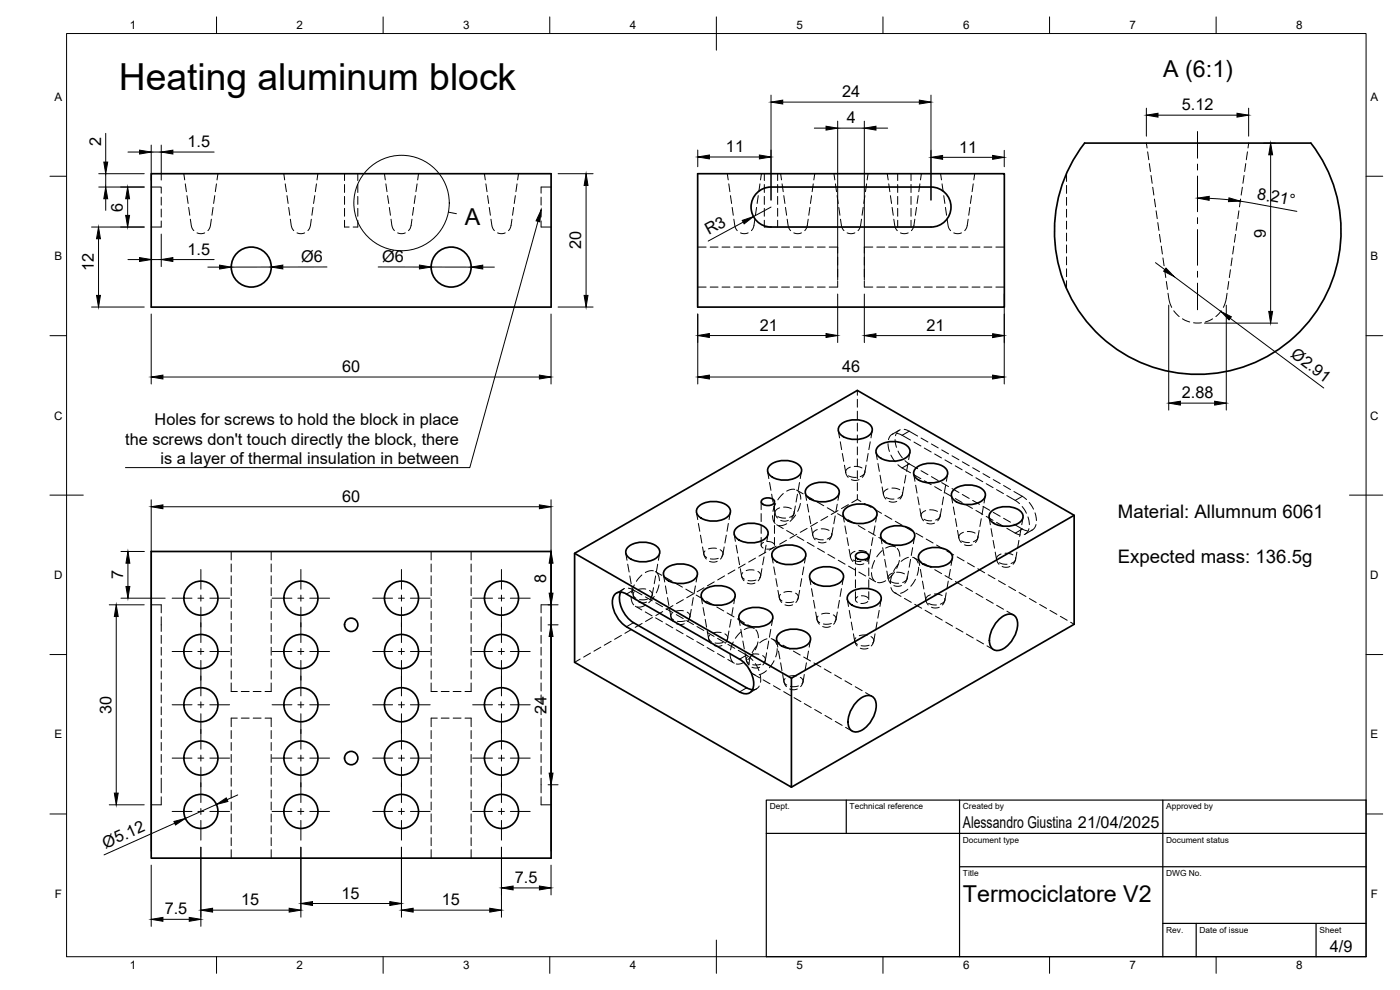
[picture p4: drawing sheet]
<svg xmlns="http://www.w3.org/2000/svg" width="420mm" height="297mm" viewBox="0 0 420 297" stroke-linecap="round" stroke-linejoin="round" font-family="sans-serif">
<!-- layer: Hidden -->
<g fill="none" stroke="#000" stroke-width=".3">
<path d="M45.4 56.1h3v1.9M48.4 59.1v2.4M55.2 52.1l.2 1.9M55.6 55.2l.3 2.3M56.1 58.7l.4 2.4M64.5 58.7l-.4 2.4M65 55.2l-.4 2.3M65.4 52.1l-.3 1.9M85.2 52.1l.2 1.9M85.6 55.2l.4 2.3M86.1 58.7l.4 2.4M94.5 58.7l-.4 2.4"/>
<path d="M95 55.2l-.4 2.3M95.4 52.1l-.3 1.9M103.4 52.1v2.1M103.4 55.4v2.3M103.4 58.9v2.4M107.4 52.1v2.1M107.4 55.4v2.3M107.4 58.9v2.4M115.4 52.1l.2 1.9M115.8 55.2l.3 2.3M116.3 58.7l.4 2.4M124.7 58.7l-.4 2.4"/>
<path d="M125.2 55.2l-.4 2.3M125.6 52.1l-.3 1.9M145.4 52.1l.2 1.9M145.8 55.2l.4 2.3M146.3 58.7l.4 2.4M154.7 58.7l-.4 2.4M155.2 55.2l-.4 2.3M155.6 52.1l-.3 1.9M162.4 59.1v2.4M165.4 56.1h-3v1.9M218.3 52.1l.2 1.9M218.7 55.2l.4 2.3"/>
<path d="M219.2 58.7l.4 2.4M227.6 58.7l-.4 2.4M228.1 55.2l-.4 2.3M228.5 52.1l-.3 1.9M229.4 52.1v2.1M229.4 55.4v2.3M229.4 58.9v2.4M233.4 52.1v2.1M233.4 55.4v2.3M233.4 58.9v2.4M234.3 52.1l.2 1.9M234.7 55.2l.4 2.3"/>
<path d="M235.2 58.7l.4 2.4M243.6 58.7l-.4 2.4M244.1 55.2l-.4 2.3M244.5 52.1l-.3 1.9M250.3 52.1l.2 1.9M250.7 55.2l.4 2.3M251.2 58.7l.4 2.4M259.6 58.7l-.4 2.4M260.1 55.2l-.4 2.3M260.5 52.1l-.3 1.9M266.3 52.1l.3 1.9M266.7 55.2l.4 2.3"/>
<path d="M267.2 58.7l.4 2.4M269.4 52.1v2.1M269.4 55.4v2.3M269.4 58.9v2.4M273.4 52.1v2.1M273.4 55.4v2.3M273.4 58.9v2.4M275.6 58.7l-.4 2.4M276.1 55.2l-.4 2.3M276.5 52.1l-.3 1.9M282.3 52.1l.3 1.9M282.7 55.2l.4 2.3"/>
<path d="M283.2 58.7l.4 2.4M291.6 58.7l-.4 2.4M292.1 55.2l-.4 2.3M292.5 52.1l-.3 1.9M320.1 52v2.4M320.1 55.6v2.4M320.1 59.2v2.4M344 42.9l.3 1.5M344.4 45.6l.4 2.3M344.9 49.1l.4 2.4M345.4 52.6l.4 2.4M345.9 56.2l.4 2.3"/>
<path d="M346.5 59.7l.3 2.4M372.3 59.7l-.3 2.4M372.9 56.2l-.4 2.3M373.4 52.6l-.4 2.4M373.9 49.1l-.4 2.4M374.4 45.6l-.4 2.3M374.8 42.9l-.3 1.5M48.4 62.7v2.4M48.4 66.3v1.8h-3M56.6 62.2l.4 2.4M57.1 65.8a5.4 5.4 0 0 0 .9 3.2l.2 .2M59.1 69.9l.9 .2 1.4-.2"/>
<path d="M63.4 65.8a5.4 5.4 0 0 1-.8 3.2l-.2 .2M63.9 62.2l-.3 2.4M86.6 62.2l.4 2.4M87.1 65.8a5.4 5.4 0 0 0 .9 3.2l.2 .2M89.1 69.9l.9 .2 1.4-.2M93.4 65.8a5.4 5.4 0 0 1-.8 3.2l-.2 .2M93.9 62.2l-.3 2.4M103.4 66.1v2h1.4M103.4 62.5v2.4M107.4 66.1v2h-1.4M107.4 62.5v2.4M116.8 62.2l.4 2.4"/>
<path d="M117.3 65.8a5.4 5.4 0 0 0 .9 3.2l.2 .2M119.3 69.9l.9 .2 1.4-.2M123.6 65.8a5.4 5.4 0 0 1-.8 3.2l-.2 .2M124.1 62.2l-.3 2.4M146.8 62.2l.4 2.4M147.3 65.8a5.4 5.4 0 0 0 .9 3.2l.2 .2M149.3 69.9l.9 .2 1.4-.2M153.6 65.8a5.4 5.4 0 0 1-.8 3.2l-.2 .2M154.2 62.2l-.4 2.4M162.4 66.3v1.8h3M162.4 62.7v2.4M209.4 74.1h2.5"/>
<path d="M213.1 74.1h2.4M216.7 74.1h2.4M219.7 62.2l.4 2.4M220.2 65.8a5.4 5.4 0 0 0 .9 3.2l.2 .2M220.3 74.1h2.4M222.2 69.9l.9 .2 1.4-.2M223.8 74.1h2.4M226.5 65.8a5.1 5.1 0 0 1-.8 3.2l-.2 .2M227.1 62.2l-.4 2.4M227.4 74.1h2.4M229.4 66.1v2h2M229.4 62.5v2.4"/>
<path d="M231 74.1h2.4M233.4 62.5v2.4M233.4 66.1v2M234.5 74.1h2.4M235.7 62.2l.4 2.4M236.2 65.8a5.4 5.4 0 0 0 .9 3.2l.2 .2M238.1 74.1h2.4M238.2 69.9l.9 .2 1.4-.2M241.7 74.1h2.4M242.5 65.8a5.4 5.4 0 0 1-.8 3.2l-.2 .2M243.1 62.2l-.4 2.4M245.3 74.1h2.3"/>
<path d="M248.9 74.1h2.5v1.9M251.4 77.2v2.4M251.7 62.2l.4 2.4M252.2 65.8a5.4 5.4 0 0 0 .9 3.2l.2 .2M254.2 69.9l.9 .2 1.5-.2M258.6 65.8a5.4 5.4 0 0 1-.9 3.2l-.2 .2M259.1 62.2l-.4 2.4M259.4 77.2v2.4M261.9 74.1h-2.5v1.9M263.1 74.1h2.4M266.7 74.1h2.4M267.7 62.2l.4 2.4"/>
<path d="M268.2 65.8a5.4 5.4 0 0 0 .9 3.2l.2 .2M269.4 62.5v2.4M269.4 66.1v2M270.2 69.9l1 .2 1.4-.2M270.3 74.1h2.4M273.4 62.5v2.4M273.4 66.1v2M273.9 74.1h2.3M274.6 65.8a5.4 5.4 0 0 1-.9 3.2l-.2 .2M275.1 62.2l-.4 2.4M277.4 74.1h2.4M281 74.1h2.4"/>
<path d="M283.7 62.2l.4 2.4M284.2 65.8a5.1 5.1 0 0 0 .9 3.2l.2 .2M284.6 74.1h2.4M286.2 69.9l1 .2 1.4-.2M288.1 74.1h2.4M290.6 65.8a5.4 5.4 0 0 1-.9 3.2l-.2 .2M291.1 62.2l-.4 2.4M291.7 74.1h2.4M295.3 74.1h2.4M298.9 74.1h2.5M320.1 62.8v2.4M320.1 66.4v2.3"/>
<path d="M320.1 69.9v2.4M320.1 73.5v2.4M320.1 77.1v2.4M347 63.3l.3 2.3M347.5 66.8l.3 2.3M348 70.3l.3 2.4M348.5 73.9l.3 2.3M349 77.4l.4 2.3M369.8 77.4l-.4 2.3M370.3 73.9l-.3 2.3M370.8 70.3l-.3 2.4M371.3 66.8l-.3 2.3"/>
<path d="M371.8 63.3l-.3 2.3M209.4 86.1h2.5M213.1 86.1h2.4M216.7 86.1h2.4M220.3 86.1h2.4M223.8 86.1h2.4M227.4 86.1h2.4M231 86.1h2.4M234.5 86.1h2.4M238.1 86.1h2.4M241.7 86.1h2.4M245.3 86.1h2.3"/>
<path d="M251.4 80.7v2.4M251.4 84.3v1.8h-2.5M259.4 84.3v1.8h2.5M259.4 80.7v2.4M263.1 86.1h2.4M266.7 86.1h2.4M270.3 86.1h2.4M273.9 86.1h2.3M277.4 86.1h2.4M281 86.1h2.4M284.6 86.1h2.4M288.1 86.1h2.4"/>
<path d="M291.7 86.1h2.4M295.3 86.1h2.4M298.9 86.1h2.5M320.1 80.7v2.3M320.1 84.2v2.5M349.5 80.9l.4 2.4M350 84.5l.4 2.3M350.5 88l.4 2.3 .7 1.9M352.3 93.2l1.6 1.8M354.9 95.7l2.1 .9M358.2 96.8h2.4M363.9 95.7l-2.2 .9"/>
<path d="M366.5 93.2l-1.6 1.8M368.3 88l-.4 2.3-.8 1.9M368.8 84.5l-.4 2.3M369.3 80.9l-.4 2.4M257.3 117.1v1.5M257.3 119.8v2.4M251.6 129.2l.4 2.2M252.2 132.6l.4 2.3M252.8 136.1l.4 2.3M253.4 139.6a5.5 5.5 0 0 0 1 3.5l.2 .1M257.3 123.4v2.4M257.3 126.9v2.4"/>
<path d="M257.3 130.5v2.4M257.3 134.1v2.4M257.3 137.7v2.3M259.9 139.6a5.7 5.7 0 0 1-.9 3.5l-.2 .1M260.5 136.1l-.4 2.3M261.2 132.6l-.4 2.3M261.8 129.2l-.4 2.2M262.9 135.7l.4 2.2M263.5 139.1l.4 2.3M266.5 133.1l.4 2.4M267.4 136.6l1.2 2M268.1 130.2l-1 .7-.5 1"/>
<path d="M268.6 131.9l.4 2.3M269.2 130.1l1.1 .3 3 1.6M269.5 139.4l3.8 2.5M269.5 135.3l1.3 2M269.9 129.1l-2.1 1.2M270.2 128.9l-1 .8-.4 1M271.4 128.8l1 .3 3 1.7M271.6 138.2l3.8 2.4M272.5 139.1l-.4 2.3M273.1 135.7l-.4 2.2M274.3 132.6l2.1 1.2M276.4 131.4l2.1 1.2"/>
<path d="M277.4 134.4l2.1 1.2M279.5 133.2l2.1 1.2M280.5 136.2l2.1 1.2M282.6 135l2.1 1.2M283.6 138l2 1.2M285.7 136.8l2.1 1.2M286.7 139.8l2.1 1.2M288.8 138.6l2.1 1.1M209 153.7l.4 2.2M209.6 157.1l.4 2.3M218.6 157.1l-.4 2.3M219.2 153.7l-.4 2.2"/>
<path d="M228.4 150.5v2.4M228.4 154.1v2.4M228.4 157.7v2.3M230.4 141.4l.3 2.2M230.9 144.8l.5 2.3M231.6 148.3l.4 2.3M231.9 154.7l.1 1.3 .6 1M232.2 151.8a5.7 5.7 0 0 0 1 3.5l.1 .1M232.4 150.5v2.4M232.4 154.1v2.4M232.4 157.7v2.3M232.8 151.1l-.8 2.3"/>
<path d="M233.1 157.4l2 1.2M234.3 156.1l.9 .3 1.4-.3M235.1 148.1l-1.7 1.9M236.1 159.2l2 1.2M236.1 157.1l-1.4 .6h-1M238.5 146.8l-1.3 .1-1.1 .4M238.7 151.8a5.5 5.5 0 0 1-1 3.5l-.1 .2M238.8 154.5l-1.7 1.9M239.1 147.1l1.9 1.1M239.3 148.3l-.4 2.3M239.6 147.5l.6 1.2 .1 1.1M239.9 144.8l-.4 2.3"/>
<path d="M240.2 151.1l-.8 2.3M240.5 141.4l-.3 2.2M241.7 147.9l.4 2.2M242.1 148.8l2 1.2M242.2 158.5l-2 1.2M242.3 151.3l.4 2.3M242.9 154.8l.4 2.3M243.5 158.3a6 6 0 0 0 1 3.5l.1 .2M245.2 150.6l2 1.2M245.3 156.7l-2.1 1.3M248.3 152.3l2 1.2M248.4 155l-2 1.2"/>
<path d="M250 158.3a5.7 5.7 0 0 1-1 3.5l-.1 .2M250.7 154.8l-.5 2.3M251.3 151.3l-.5 2.3M251.4 154.1l2 1.2M251.5 153.2l-2.1 1.2M251.9 147.9l-.4 2.2M253 154.5l.4 2.1M253.6 157.8l.4 2.4M254.4 155.9l2.1 1.2M254.6 151.4l-2.1 1.2M255.5 143.9l.9 .3 1.4-.3M257.3 148.4v1.4l1.1 .7"/>
<path d="M257.3 141.2v2.4M257.3 144.8v2.4M257.3 149.8l-1.7 1M257.6 157.7l2 1.2M259.4 151.1l2.1 1.1M260.6 159.5l2.1 1.2M262.5 152.8l2.1 1.2M262.6 157.8l-.4 2.4M263.2 154.5l-.4 2.1M264.1 142.6l.4 2.3M264.7 146.1a5.9 5.9 0 0 0 1 3.5l.2 .1M265.6 154.6l2.1 1.2"/>
<path d="M266.8 150.4l.9 .3 1.4-.3M268.7 156.4l2 1.2M271.2 146.1a6.2 6.2 0 0 1-.9 3.5l-.2 .1M271.8 158.2l2 1.2M271.9 142.6l-.5 2.3M274.2 142.2l.4 2.2M274.3 142.5l2.1 1.1M274.8 145.6l.4 2.3M274.9 160l2 1.1M275.4 149.1l.4 2.4M276.1 152.6a6.2 6.2 0 0 0 .9 3.5l.2 .2M276.4 141.2l2.1 1.2"/>
<path d="M277.4 144.2l2.1 1.2M278.1 157l1 .2 1.4-.2M279.5 143l2.1 1.2M280.5 146l2.1 1.2M282.6 152.6a5.9 5.9 0 0 1-1 3.5l-.2 .2M282.6 144.8l2.1 1.2M283.2 149.1l-.4 2.4M283.6 147.8l2 1.2M283.8 145.6l-.4 2.3M284.4 142.2l-.4 2.2M285.5 148.8l.4 2.1M285.7 146.6l2.1 1.2"/>
<path d="M286.1 152.1l.4 2.3M286.7 149.6l2.1 1.2M286.7 155.6l.4 2.4M287.4 159.1a5.9 5.9 0 0 0 .9 3.5l.2 .2M288.8 148.4l2.1 1.1M289.8 151.4l2 1.2M289.8 141.5l2 1.3M291.9 150.1l2.1 1.2M291.9 140.3l2.1 1.2M292.9 153.1l2 1.2M292.9 143.3l2 1.2M293.9 159.1a5.7 5.7 0 0 1-1 3.5l-.2 .2"/>
<path d="M294.5 155.6l-.4 2.4M295 151.9l2.1 1.2M295 142.1l2.1 1.2M295.1 152.1l-.4 2.3M295.7 148.8l-.4 2.1M296 154.9l2 1.2M296 145.1l2 1.2M296.8 155.3l.4 2.1M297.4 158.6l.4 2.4M298.1 153.7l2.1 1.2M298.1 143.9l2.1 1.2M299.1 156.7l2 1.2"/>
<path d="M299.1 146.9l2 1.2M301.2 155.5l2.1 1.2M301.2 145.7l2.1 1.2M302.2 158.5l2.5 1.5 1.5 .5M302.2 148.7l3.8 2.4M304.3 157.3l3 1.7 1 .3M304.3 147.5l3.8 2.4M306.4 158.6l-.4 2.4M306.8 152l1.2 2M307 155.3l-.4 2.1M308.5 155.1l.4 2.3M308.8 158.6l-.4 1-1 .8"/>
<path d="M308.9 150.8l1.3 2M309.8 159l-2.1 1.2M310.6 153.9l.4 2.3M310.9 157.4l-.4 1-1 .8M69.4 165.5v2.5M69.4 169.2v2.4M69.4 172.8v2.4M69.4 176.3v2.4M69.4 179.9v2.4M81.4 165.5v2.5M81.4 169.2v2.4M81.4 172.8v2.4"/>
<path d="M81.4 176.3v2.4M81.4 179.9v2.4M129.4 165.5v2.5M129.4 169.2v2.4M129.4 172.8v2.4M129.4 176.3v2.4M129.4 179.9v2.4M141.4 165.5v2.5M141.4 169.2v2.4M141.4 172.8v2.4M141.4 176.3v2.4M141.4 179.9v2.4"/>
<path d="M187.1 176.7l-2.1 1.3M187.4 176.6l-.6 .4-.5 .7M187.8 166l.4 2.1M188.4 169.3l.4 2.3M188.6 176.5l1 .3 3.1 1.7M189 172.8l.4 2.3M189.4 179.1l.2 1.4 .6 1M189.6 176.3a5.7 5.7 0 0 0 1 3.5l.2 .2M190.4 175.5l-.9 2.4M192.6 172.5l-1.6 1.9M193.7 179.1l2 1.2M196.1 171.3h-1.3l-1.1 .5"/>
<path d="M196.1 176.3a6 6 0 0 1-.9 3.5l-.2 .2M196.3 179l-1.6 1.9M196.7 171.5l1.9 1.1M196.8 172.8l-.5 2.3M197.1 171.9l.5 .8 .3 1.6M197.4 169.3l-.4 2.3M197.8 175.5l-.8 2.4M198 166l-.4 2.1M199.1 172.5l.4 2.1M199.6 173.2l2.1 1.2M199.7 175.8l.4 2.3M200.3 179.3l.4 2.4"/>
<path d="M202.7 175l2.1 1.2M205.1 179.9l-2.1 1.2M205.8 176.8l2.1 1.2M208.1 179.3l-.4 2.4M208.2 178.1l-2.1 1.2M208.7 175.8l-.4 2.3M208.9 178.5l2.1 1.3M209.3 172.5l-.4 2.1M210.2 160.6l.4 2.3M210.4 179l.4 2.2M210.8 164.1a5.7 5.7 0 0 0 1 3.5l.2 .1M211.3 176.4l-2.1 1.2"/>
<path d="M212.9 168.4l1 .3 1.3-.3M214.4 174.6l-2.1 1.2M217.3 164.1a5.5 5.5 0 0 1-.9 3.5l-.2 .2M217.5 172.8l-2.1 1.2M218 160.6l-.4 2.3M220.3 160.2l.4 2.2M220.6 171l-2.1 1.2M220.6 179l-.4 2.2M220.9 163.6l.4 2.3M221.5 167.1l.5 2.3M222.2 170.6a6 6 0 0 0 .9 3.5l.2 .2M223.6 169.2l-2 1.2"/>
<path d="M224.3 174.9l.9 .3 1.4-.3M226.7 167.5l-2 1.1M228.4 161.3v2.3M228.7 170.6a5.7 5.7 0 0 1-1 3.5l-.2 .2M229.2 162.7a.88 .88 0 0 0-.8 .8 .88 .88 0 0 0 .6 .9M229.3 167.1l-.4 2.3M229.8 165.7l-2 1.2M229.9 163.6l-.4 2.3M230.2 162.5a2.36 2.36 0 0 1 2.1 .7M230.5 160.2l-.4 2.2M231.6 166.8l.4 2.1M232.2 164.2l-1.1 .5h-1"/>
<path d="M232.2 170.1l.4 2.4M232.4 161.3v2.3M232.9 173.6l.4 2.4M232.9 163.9l-2 1.2M233.5 177.1a5.7 5.7 0 0 0 .9 3.5l.2 .2M236 162.1l-2 1.2M239.1 160.3l-2 1.2M239.2 161l2 1.1M240 177.1a5.7 5.7 0 0 1-1 3.5l-.2 .2M240.6 173.6l-.4 2.4M241.2 170.1l-.4 2.4M241.8 166.8l-.4 2.1"/>
<path d="M242.3 162.7l2 1.2M243 173.3l.3 2.1M243.5 176.6l.5 2.4M245.4 164.5l2 1.2M245.6 162.7l.9 .2 1.4-.2M248.5 166.3l2 1.2M251.6 168.1l2 1.2M252.5 176.6l-.4 2.4M253.1 173.3l-.3 2.1M254.2 161.3l.4 2.4M254.3 179.8l.4 2.2M254.7 169.9l2 1.2"/>
<path d="M254.8 164.8a5.9 5.9 0 0 0 1 3.5l.2 .2M256.7 166.8v2.4M256.7 170.4v2.4M256.7 174v2.3M256.7 177.5v2.4M256.9 169.2l1 .2 1.3-.2M257.4 179a.89 .89 0 0 0-.7 .8 .89 .89 0 0 0 .6 .9M257.7 171.6l2.1 1.2M258.5 178.8a2.61 2.61 0 0 1 2.1 .7M260.7 166.8v2.4M260.7 170.4v2.4M260.7 174v2.3"/>
<path d="M260.7 177.5v2.4M260.8 173.4l2 1.2M261.3 164.8a5.9 5.9 0 0 1-.9 3.5l-.2 .2M261.6 171.8l.1 1.3 .6 1.1M262 161.3l-.5 2.4M262.5 168.2l-.8 2.4M263.7 161.3l2.1 1.1M264.3 161l.4 2.1M264.5 179.8l-.4 2.2M264.8 165.2l-1.7 1.9M264.9 164.3l.4 2.4M265.5 167.8l.4 2.4"/>
<path d="M265.8 174.3l-1.4 .5h-1M266.1 171.4a5.9 5.9 0 0 0 1 3.4l.2 .2M266.8 163l2 1.2M267.4 176.3l.5 1.1 1.1 .6M267.7 172.6l-.5 2.5M268.2 163.9l-1.3 .1-1.1 .5M268.2 175.7l1 .2 1.4-.2M268.5 171.6l-1.7 1.9M268.5 177.8l1.9 1.2M269.3 164.6l.5 .8 .2 1.5M269.6 169.3l-1.4 2.1M269.9 168.2l-.8 2.3"/>
<path d="M271.4 179.5l2.1 1.2M272.5 176.8l-1.2 .8-1 .4M272.6 167.2l-2.2 1.2M272.6 171.4a6.2 6.2 0 0 1-.9 3.4l-.2 .2M273.3 167.8l-.4 2.4M273.9 167.2l.9 .5 .7 1.2M273.9 164.3l-.4 2.4M274.4 167.4l2 1.1M274.5 161l-.4 2.1M274.7 173.8l-1.4 2.1M275.6 167.5l.4 2.2M275.7 170.2l-.5 2.4"/>
<path d="M276.2 170.8l.4 2.4M276.8 174.4l.5 2.3M277.4 169.1l2.1 1.2M277.5 177.9a5.7 5.7 0 0 0 .9 3.4l.2 .2M278 161.7l2 1.2M280.5 170.9l2.1 1.2M281.1 163.5l2 1.2M283.6 172.7l2.1 1.2M284 177.9a5.9 5.9 0 0 1-1 3.4l-.2 .2M284.2 165.3l2 1.2M284.6 174.4l-.4 2.3M285.2 170.8l-.4 2.4"/>
<path d="M285.8 167.5l-.4 2.2M286.7 174.5l2.1 1.2M287.3 167.1l2 1.2M289.5 163.5l.9 .2 1.4-.2M289.8 176.3l2.1 1.1M290.3 168.9l2.1 1.2M292.9 178l2.1 1.2M293.5 170.7l2 1.2M296 179.8l2.1 1.2M296.5 172.5l2.1 1.1M298 162.1l.5 2.4M298.7 165.7a6 6 0 0 0 .9 3.4l.2 .2"/>
<path d="M299.6 174.2l2.1 1.2M300.8 170l.9 .2 1.4-.2M302.7 176l2.1 1.2M305.2 165.7a5.7 5.7 0 0 1-1 3.4l-.2 .2M305.8 162.1l-.4 2.4M305.8 177.8l2.1 1.2M308.9 179.6l2.1 1.2M45.4 181.5h3v2.4M48.4 185.1v4.3M48.4 190.6v2.4M48.4 194.2v2.4M48.4 197.8v2.4"/>
<path d="M69.4 183.5v2.4M69.4 187.1v2.3M69.4 190.6v2.4M69.4 194.2v2.4M69.4 197.8v2.4M81.4 183.5v2.4M81.4 187.1v2.3M81.4 190.6v2.4M81.4 194.2v2.4M81.4 197.8v2.4M129.4 183.5v2.4M129.4 187.1v2.3"/>
<path d="M129.4 190.6v2.4M129.4 194.2v2.4M129.4 197.8v2.4M141.4 183.5v2.4M141.4 187.1v2.3M141.4 190.6v2.4M141.4 194.2v2.4M141.4 197.8v2.4M162.4 185.1v4.3M162.4 190.6v2.4M162.4 194.2v2.4M162.4 197.8v2.4"/>
<path d="M165.4 181.5h-3v2.4M174.1 197.7l-1.7 1M177.2 196l-2 1.2M180.3 194.2l-2.1 1.2M183.4 192.4l-2.1 1.2M186.5 190.6l-2.1 1.2M189.6 188.8l-2.1 1.2M190.7 181.9l1.9 1.1M191.7 180.6l.9 .3 1.4-.3M192.7 187.1l-2.1 1.1M193.7 181.6l-1.4 .5h-1M193.7 183.6l2 1.2"/>
<path d="M195.8 185.3l-2.1 1.2M196.7 185.4l2.1 1.2M196.8 180.9l2 1.1M198.9 183.5l-2.1 1.2M199.8 187.2l2.1 1.2M199.9 182.6l2 1.2M201 182.8a5.5 5.5 0 0 0 .9 3.5l.2 .2M202 181.7l-2.1 1.2M202.9 189l2.1 1.1M203 184.4l2 1.2M203 187.2l1 .2 1.4-.2M206 190.7l2.1 1.2"/>
<path d="M206.1 186.2l2 1.2M207.5 182.8a5.7 5.7 0 0 1-1 3.5l-.2 .2M209.1 192.5l2.1 1.2M209.2 188l2 1.2M211 182.3l.4 2.4M211.6 185.8l.4 2.4M212 180.3l2.1 1.2M212.2 194.3l2.1 1.2M212.3 189.3a5.7 5.7 0 0 0 .9 3.5l.2 .2M212.3 189.8l2 1.2M214.4 193.7l.9 .2 1.4-.2M215.1 182.1l2.1 1.2"/>
<path d="M215.3 196.1l2.1 1.2M215.3 191.5l2.1 1.2M218.2 183.9l2.1 1.2M218.4 197.9l2 1.1M218.4 193.3l2.1 1.2M218.8 189.3a6 6 0 0 1-1 3.5l-.2 .2M219.1 196.2l.2 1.4 .6 1M219.4 185.8l-.4 2.4M220 182.3l-.4 2.4M220.1 192.6l-.9 2.4M221.3 185.7l2.1 1.2M221.6 195.1l3 1.8 1.4 1.3"/>
<path d="M221.7 185.5l.4 2.2M222.3 188.8l.4 2.4M222.4 189.6l-1.7 1.9M222.9 192.3l.5 2.4M223.4 198.7l-1.4 .5h-1M223.6 195.9a6 6 0 0 0 .9 3.4l.2 .2M224.4 187.5l2 1.1M225.2 197l-.4 2.5M225.8 188.4h-1.3l-1.1 .5M226 196.1l-1.6 1.9M226.7 199.1l1.1 2.1M226.8 189l.5 .8 .3 1.6"/>
<path d="M227.1 193.8l-1.4 2.1M227.5 192.6l-.8 2.4M230.1 195.9a5.7 5.7 0 0 1-1 3.4l-.2 .2M230.2 191.7l-2.2 1.2M230.7 192.3l-.4 2.4M231.3 188.8l-.4 2.4M231.4 191.6l1 .5 .7 1.3M231.9 185.5l-.4 2.2M232 191.8l2 1.2M232.3 198.3l-1.4 2M233 192l.4 2.2M233.3 194.6l-.5 2.5"/>
<path d="M233.6 195.4l.5 2.3M234.3 198.9l.4 2.3M235 193.6l2.1 1.2M235.6 181.5l.9 .2 1.4-.2M238.1 195.4l2.1 1.1M241.2 197.1l2 1.2M242 198.9l-.4 2.3M242.6 195.4l-.4 2.3M243.2 192l-.4 2.2M244.2 180.1l.4 2.4M244.3 198.9l2.1 1.2M244.8 183.6a5.9 5.9 0 0 0 1 3.5l.1 .2"/>
<path d="M246.9 188l.9 .2 1.4-.2M251.3 183.6a6.2 6.2 0 0 1-1 3.5l-.1 .2M251.9 180.1l-.4 2.4M254.9 183.1l.4 2.4M255.5 186.7l.4 2.3M256.1 190.2a5.7 5.7 0 0 0 1 3.4l.1 .2M258.2 194.5l.9 .2 1.4-.2M260.5 180.5l-.7 .4-1.4 .1M262.6 190.2a5.9 5.9 0 0 1-1 3.4l-.1 .2M263.2 186.7l-.4 2.3M263.9 183.1l-.5 2.4M274.5 181.3l2.1 1.2"/>
<path d="M277.6 183.1l2.1 1.2M279.5 182.2l1 .2 1.4-.2M280.7 184.9l2.1 1.2M283.8 186.7l2.1 1.2M286.9 188.5l2.1 1.1M290 190.2l2.1 1.2M293.1 192l2.1 1.2M296.2 193.8l2 1.1M299.1 181.6l2.1 1.2M302.2 183.4l1.9 1.1M312 181.4l2.1 1.1M315.1 183.1l2.1 1.2"/>
<path d="M318.2 184.9l2.1 1.2M321.3 186.7l1.1 .6M48.4 201.3v2.4M48.4 204.9v2.4M48.4 208.5v2.4M48.4 212.1v2.3M48.4 215.6v2.4M48.4 219.2v2.4M69.4 204.9v2.6h1.8M69.4 201.3v2.4M69.4 219.2v2.4M71.2 215.5h-1.8v2.5"/>
<path d="M72.4 207.5h2.4M72.4 215.5h2.4M76 207.5h2.4M76 215.5h2.4M79.5 215.5h1.9v2.5M81.4 204.9v2.6h-1.9M81.4 201.3v2.4M81.4 219.2v2.4M129.4 204.9v2.6h1.8M129.4 201.3v2.4M129.4 219.2v2.4M131.2 215.5h-1.8v2.5"/>
<path d="M132.4 207.5h2.4M132.4 215.5h2.4M136 207.5h2.4M136 215.5h2.4M139.6 215.5h1.8v2.5M141.4 204.9v2.6h-1.8M141.4 201.3v2.4M141.4 219.2v2.4M162.4 201.3v2.4M162.4 204.9v2.4M162.4 208.5v2.4M162.4 212.1v2.3"/>
<path d="M162.4 215.6v2.4M162.4 219.2v2.4M224.9 200.7l.6 1.1 1.1 .7M225.7 200.2l.9 .2 1.4-.2M226 202.3l2 1.1M227.1 206.7l-2.2 1.2M227.9 205.8l-.8 .9-1.3 .3M228.1 202.4l.1 2.3M229 204l2.1 1.2M230 201.2l-2.2 1.2M232.1 205.7l2.1 1.2M234.9 202.4a5.9 5.9 0 0 0 1 3.5l.1 .1"/>
<path d="M235.2 207.5l2.1 1.2M237 206.7l.9 .3 1.4-.3M238.3 209.3l2.1 1.2M241.4 202.4a5.7 5.7 0 0 1-1 3.5l-.1 .1M241.4 211.1l2.1 1.2M244.5 212.9l2 1.2M247.4 200.7l2 1.2M247.6 214.7l2 1.1M250.5 202.5l2 1.2M250.7 216.5l2.1 1.1M253.6 204.3l2 1.2M253.8 218.2l1.9 1.2"/>
<path d="M256.7 206l2 1.2M259.8 207.8l1.9 1.2M48.4 233.5v4.4M48.4 239.1v2.4h-3M48.4 222.8v2.4M48.4 226.4v2.3M48.4 229.9v2.4M69.4 222.8v2.4M69.4 226.4v2.3M69.4 229.9v2.4M69.4 233.5v2.4M69.4 237.1v2.3"/>
<path d="M81.4 222.8v2.4M81.4 226.4v2.3M81.4 229.9v2.4M81.4 233.5v2.4M81.4 237.1v2.3M129.4 222.8v2.4M129.4 226.4v2.3M129.4 229.9v2.4M129.4 233.5v2.4M129.4 237.1v2.3M141.4 222.8v2.4M141.4 226.4v2.3"/>
<path d="M141.4 229.9v2.4M141.4 233.5v2.4M141.4 237.1v2.3M162.4 239.1v2.4h3M162.4 233.5v4.4M162.4 222.8v2.4M162.4 226.4v2.3M162.4 229.9v2.4M69.4 240.7v2.3M69.4 244.2v2.4M69.4 247.8v2.4M69.4 251.4v2.3"/>
<path d="M69.4 254.9v2.6M81.4 240.7v2.3M81.4 244.2v2.4M81.4 247.8v2.4M81.4 251.4v2.3M81.4 254.9v2.6M129.4 240.7v2.3M129.4 244.2v2.4M129.4 247.8v2.4M129.4 251.4v2.3M129.4 254.9v2.6M141.4 240.7v2.3"/>
<path d="M141.4 244.2v2.4M141.4 247.8v2.4M141.4 251.4v2.3M141.4 254.9v2.6"/>
</g>
<!-- layer: Visible -->
<g fill="none" stroke="#000" stroke-width=".51">
<path d="M45.4 52.1h120v40h-120zM209.4 52.1h92v40h-92zM227.2 57.9a6 6 0 0 1 4.2-1.8h48a6 6 0 0 1 6 6 6 6 0 0 1-6 6h-48a6 6 0 0 1-5.5-3.7 6 6 0 0 1 1.3-6.5zM325.5 42.9a43 43 0 0 0 4.8 58.1 43 43 0 0 0 58.3 0 43 43 0 0 0 4.8-58.1h-67.9M231.2 139.5a7.2 7.2 0 0 1 9 .5 2.15 2.15 0 0 1-1.1 3.2 7.3 7.3 0 0 1-8.4-1 1.93 1.93 0 0 1 .5-2.7zM252.4 127.3a7.2 7.2 0 0 1 9 .5 2.15 2.15 0 0 1-1.1 3.2 7.3 7.3 0 0 1-8.4-1 1.93 1.93 0 0 1 .5-2.7zM263.7 133.8a7.2 7.2 0 0 1 9 .5 2.15 2.15 0 0 1-1.1 3.2 7.3 7.3 0 0 1-8.3-1 1.93 1.93 0 0 1 .4-2.7zM209.8 151.8a7.2 7.2 0 0 1 9 .5 2.15 2.15 0 0 1-1.1 3.2 7.3 7.3 0 0 1-8.3-1 1.93 1.93 0 0 1 .4-2.7zM221.1 158.3a7.2 7.2 0 0 1 9.1 .5 2.15 2.15 0 0 1-1.2 3.2 7.3 7.3 0 0 1-8.3-1 1.93 1.93 0 0 1 .4-2.7zM228.7 150a2.63 2.63 0 0 1 3.7 .4 1.79 1.79 0 0 1-2.5 1.2 1.15 1.15 0 0 1-1.1-.4 1.15 1.15 0 0 1-.1-1.2zM242.5 146a7.2 7.2 0 0 1 9 .5 2.15 2.15 0 0 1-1.1 3.2 7.3 7.3 0 0 1-8.4-1 1.93 1.93 0 0 1 .5-2.7zM253.8 152.5a7.2 7.2 0 0 1 9 .5 2.15 2.15 0 0 1-1.1 3.2 7.3 7.3 0 0 1-8.3-.9 1.93 1.93 0 0 1 .4-2.8z"/>
<path d="M265.2 159a7.2 7.2 0 0 1 9 .6 2.15 2.15 0 0 1-1.2 3.2 7.3 7.3 0 0 1-8.3-1 1.93 1.93 0 0 1 .5-2.8zM275 140.3a7.2 7.2 0 0 1 9 .5 2.15 2.15 0 0 1-1.1 3.2 7.3 7.3 0 0 1-8.3-.9 1.93 1.93 0 0 1 .4-2.8zM286.4 146.8a7.2 7.2 0 0 1 9 .5 2.15 2.15 0 0 1-1.2 3.2 7.3 7.3 0 0 1-8.3-.9 1.93 1.93 0 0 1 .5-2.8zM297.7 153.3a7.2 7.2 0 0 1 9 .5 2.15 2.15 0 0 1-1.2 3.2 7.3 7.3 0 0 1-8.3-.9 1.93 1.93 0 0 1 .5-2.8zM322.4 154.6l-84.9 48.9v32.7l-65.1-37.5v-32.7l84.9-48.9 65.1 37.5v32.7l-84.9 48.9M45.4 165.5h120v92h-120zM172.4 166l65.1 37.5M186.3 177.7a8.2 8.2 0 0 0 2.8 8.4l35 20.3M188 178.2a2.58 2.58 0 0 0-3-.3 2.58 2.58 0 0 0-1.2 2.8 9.5 9.5 0 0 0 4.2 7.4l34 19.5a2.58 2.58 0 0 0 3 .3 2.58 2.58 0 0 0 1.2-2.8 9.4 9.4 0 0 0-4.2-7.3l-34-19.5M188.6 164a7.2 7.2 0 0 1 9 .5 2.15 2.15 0 0 1-1.1 3.2 7.3 7.3 0 0 1-8.3-1 1.93 1.93 0 0 1 .4-2.7zM199.9 170.5a7.2 7.2 0 0 1 9 .5 2.15 2.15 0 0 1-1.1 3.2 7.3 7.3 0 0 1-8.3-.9 1.93 1.93 0 0 1 .4-2.8zM211.3 177a7.2 7.2 0 0 1 9 .6 2.15 2.15 0 0 1-1.2 3.2 7.3 7.3 0 0 1-8.3-1 1.93 1.93 0 0 1 .5-2.8z"/>
<path d="M232.5 164.8a7.2 7.2 0 0 1 9 .5 2.15 2.15 0 0 1-1.1 3.2 7.3 7.3 0 0 1-8.4-.9 1.93 1.93 0 0 1 .5-2.8zM243.8 171.3a7.2 7.2 0 0 1 9 .6 2.15 2.15 0 0 1-1.1 3.2 7.3 7.3 0 0 1-8.4-1 1.93 1.93 0 0 1 .5-2.8zM255.1 177.9a7.2 7.2 0 0 1 9 .5 2.15 2.15 0 0 1-1.1 3.2 7.3 7.3 0 0 1-8.4-1 1.93 1.93 0 0 1 .5-2.7zM256.9 166.3a2.63 2.63 0 0 1 3.8 .3 1.79 1.79 0 0 1-2.5 1.3 1.15 1.15 0 0 1-1.1-.4 1.15 1.15 0 0 1-.2-1.2zM276.5 165.6a7.2 7.2 0 0 1 9 .5 2.15 2.15 0 0 1-1.2 3.2 7.3 7.3 0 0 1-8.3-1 1.93 1.93 0 0 1 .5-2.7zM222.6 183.6a7.2 7.2 0 0 1 9 .5 2.15 2.15 0 0 1-1.2 3.2 7.3 7.3 0 0 1-8.3-1 1.93 1.93 0 0 1 .5-2.7zM233.9 190.1a7.2 7.2 0 0 1 9 .5 2.15 2.15 0 0 1-1.1 3.2 7.3 7.3 0 0 1-8.4-1 1.93 1.93 0 0 1 .5-2.7zM299.8 185.8a3.8 3.8 0 0 1 4.6-1.1 5.2 5.2 0 0 1 .2 5.9 7.1 7.1 0 0 1-5.6 4.6 2.61 2.61 0 0 1-2.1-3 9.5 9.5 0 0 1 2.9-6.4zM224.1 206.4l1.7 .5M257.4 210.3a3.8 3.8 0 0 1 4.6-1.2 5.2 5.2 0 0 1 .1 6 7.1 7.1 0 0 1-5.5 4.5 2.61 2.61 0 0 1-2.1-3 9.5 9.5 0 0 1 2.9-6.3z"/>
<circle cx="75.4" cy="80.1" r="6"/>
<circle cx="135.4" cy="80.1" r="6"/>
<circle cx="60.3" cy="179.5" r="5.1"/>
<circle cx="90.3" cy="179.5" r="5.1"/>
<circle cx="120.5" cy="179.5" r="5.1"/>
<circle cx="150.5" cy="179.5" r="5.1"/>
<circle cx="60.3" cy="195.5" r="5.1"/>
<circle cx="90.3" cy="195.5" r="5.1"/>
<circle cx="105.4" cy="187.5" r="2"/>
<circle cx="120.5" cy="195.5" r="5.1"/>
<circle cx="150.5" cy="195.5" r="5.1"/>
<circle cx="60.3" cy="211.5" r="5.1"/>
<circle cx="90.3" cy="211.5" r="5.1"/>
<circle cx="120.5" cy="211.5" r="5.1"/>
<circle cx="150.5" cy="211.5" r="5.1"/>
<circle cx="60.3" cy="227.5" r="5.1"/>
<circle cx="90.3" cy="227.5" r="5.1"/>
<circle cx="105.4" cy="227.5" r="2"/>
<circle cx="120.5" cy="227.5" r="5.1"/>
<circle cx="150.5" cy="227.5" r="5.1"/>
<circle cx="60.3" cy="243.5" r="5.1"/>
<circle cx="90.3" cy="243.5" r="5.1"/>
<circle cx="120.5" cy="243.5" r="5.1"/>
<circle cx="150.5" cy="243.5" r="5.1"/>
</g>
<!-- layer: Hidden Narrow -->
<g fill="none" stroke="#000" stroke-width=".3">
<path d="M256.4 139.9l1.1 .1 1.2 .4M272.9 139.2l-2.2 1.2M272.9 129.4l-2.2 1.2M233.4 155l1 .3 1.4 .2M234 152.4a1.58 1.58 0 0 0-1.4 1.7M235.2 152.2l1.5 .1 .8 .3M238.3 153.5a1.5 1.5 0 0 1-1.3 1.7M245.3 158.9a1.54 1.54 0 0 0-1.4 1.7M246.5 158.7h1.1l1.2 .4M254.6 142.8l1.1 .3 1.3 .1M255.2 140.2a1.58 1.58 0 0 0-1.4 1.7M259.5 141.3a1.5 1.5 0 0 1-1.3 1.7"/>
<path d="M266 149.3l1 .4h1.3M266.5 146.7a1.59 1.59 0 0 0-1.3 1.7M267.7 146.5h1.1l1.2 .4M270.8 147.8a1.49 1.49 0 0 1-1.3 1.7M277.3 155.8l1 .4 1.3 .1M277.8 153.2a1.54 1.54 0 0 0-1.3 1.7M279 153h1.1l1.2 .4M282.1 154.3a1.54 1.54 0 0 1-1.3 1.7M289.1 159.7a1.62 1.62 0 0 0-1.3 1.7M290.3 159.5h1.1l1.3 .5M306.8 158.7l-2.1 1.3M306.8 148.9l-2.1 1.2"/>
<path d="M190.1 177l-2.1 1.3M190.4 177.5a1.18 1.18 0 0 0 .4 2M193.8 176.7l-2.4 .2M194.4 179.7l-1.3 .3-1.1-.1M194.9 177.2a1.2 1.2 0 0 1 .5 1.9M211.6 165.3a1.2 1.2 0 0 0 .5 2M215 164.5l-2.4 .2M215.6 167.5l-1.3 .3-1.1-.1M216.1 164.9a1.18 1.18 0 0 1 .5 2M222.9 171.8a1.17 1.17 0 0 0 .5 2M226.3 171.1l-1.3-.1-1.1 .2M226.9 174l-1.3 .3-1.1-.1"/>
<path d="M227.5 171.5a1.19 1.19 0 0 1 .4 1.9M234.2 178.3a1.17 1.17 0 0 0 .5 2M237.6 177.6l-1.3-.1-1.1 .2M238.8 178a1.16 1.16 0 0 1 .4 1.9M244.8 161.5l.9 .4 1.4 .1M249.6 160a1.5 1.5 0 0 1-1.3 1.7M256.1 168l1 .4 1.3 .1M256.6 165.4a1.58 1.58 0 0 0-1.4 1.7M257.8 165.2h1.1l1.2 .5M260.9 166.5a1.49 1.49 0 0 1-1.3 1.7M267.4 174.5l1 .4 1.3 .1M267.9 171.9a1.54 1.54 0 0 0-1.3 1.8"/>
<path d="M269.1 171.7l1.1 .1 1.2 .4M272.2 173a1.49 1.49 0 0 1-1.3 1.8M279.2 178.4a1.62 1.62 0 0 0-1.3 1.8M280.4 178.2l1.1 .1 1.2 .4M283.5 179.6a1.49 1.49 0 0 1-1.3 1.7M288.6 162.3l1 .4 1.3 .1M293.4 160.8a1.49 1.49 0 0 1-1.3 1.7M299.9 168.8l1 .4 1.3 .1M300.4 166.2a1.55 1.55 0 0 0-1.3 1.8M301.6 166l1.6 .1 .8 .4M304.8 167.4a1.49 1.49 0 0 1-1.4 1.7M201.7 184a1.19 1.19 0 0 0 .5 2"/>
<path d="M205.1 183.3l-2.4 .1M205.7 186.3l-1.3 .2-1.1-.1M206.2 183.7a1.2 1.2 0 0 1 .5 2M213 190.5a1.17 1.17 0 0 0 .5 2M216.4 189.8l-1.3-.1-1.1 .2M217 192.8l-1.3 .2-1.1-.1M217.6 190.2a1.19 1.19 0 0 1 .4 2M224.1 196.6l-2.1 1.2M224.3 197.1a1.17 1.17 0 0 0 .5 1.9M227.7 196.3l-1.3-.1-1.1 .3M228.3 199.3l-1.3 .2-1.1-.1M228.9 196.7a1.19 1.19 0 0 1 .4 2"/>
<path d="M238.2 180.6l-1.3 .2-1.1-.1M245.5 184.9a1.17 1.17 0 0 0 .5 1.9M249 184.1l-1.4-.1-1 .2M249.5 187.1l-1.3 .2-1.1-.1M250.1 184.5a1.19 1.19 0 0 1 .4 2M256.9 191.4a1.18 1.18 0 0 0 .4 1.9M260.3 190.6l-2.4 .1M260.8 193.6l-1.3 .2-1.1-.1M261.4 191a1.19 1.19 0 0 1 .5 2M278.7 181l1 .4 1.3 .1M235.6 203.6a1.16 1.16 0 0 0 .5 2M239.1 202.8l-1.4-.1-1 .3"/>
<path d="M239.6 205.8l-1.3 .2h-1.1M240.2 203.2a1.19 1.19 0 0 1 .4 2"/>
</g>
<!-- layer: Visible Narrow -->
<path d="M190.1 186.8l-2.1 1.3M224.1 206.4l-2.1 1.2" fill="none" stroke="#000" stroke-width=".3"/>
<!-- layer: BORDER -->
<g fill="none" stroke="#000" stroke-width=".3">
<path d="M20 10.1h390v276.9h-390zM65 5.1v5M115 5.1v5M165 5.1v5M215 5.1v10M265 5.1v5M315 5.1v5M365 5.1v5M15 52.9h5M410 52.9h5M15 100.7h5M410 100.7h5"/>
<path d="M15 148.6h10M405 148.6h10M15 196.4h5M410 196.4h5M15 244.2h5M410 244.2h5M65 287v5M115 287v5M165 287v5M215 282.1v9.9M265 287v5M315 287v5"/>
<path d="M365 287v5"/>
</g>
<!-- layer: TITLEBLOCK -->
<path d="M230 240.1h180v46.9h-180zM230 250h180M254 240.1v9.9M288 240.1v46.9M349 240.1v46.9M288 260.1h122M349 277.1h61M359 277.1v9.9M395 277.1v9.9" fill="none" stroke="#000" stroke-width=".36"/>
<!-- layer: Smart Centers -->
<g fill="none" stroke="#000" stroke-width=".3">
<path d="M359.4 39.5v8M359.4 49.2v1.8M359.4 52.8v10.7M359.4 65.3v1.8M359.4 68.9v10.7M359.4 81.4v1.8M359.4 84.9v8M51.7 179.5h5.9M59.4 179.5h1.8M60.3 170.9v5.9M60.3 178.6v1.8M63 179.5h5.9"/>
<path d="M81.7 179.5h5.9M89.4 179.5h1.8M90.3 170.9v5.9M90.3 178.6v1.8M93 179.5h5.9M111.9 179.5h5.9M119.6 179.5h1.8M120.5 170.9v5.9M120.5 178.6v1.8M123.2 179.5h5.9M141.9 179.5h5.9M149.6 179.5h1.8"/>
<path d="M150.5 170.9v5.9M150.5 178.6v1.8M153.2 179.5h5.9M51.7 195.5h5.9M59.4 195.5h1.8M60.3 182.1v10.7M60.3 194.6v1.8M60.3 198.1v10.7M63 195.5h5.9M81.7 195.5h5.9M89.4 195.5h1.8M90.3 182.1v10.7"/>
<path d="M90.3 194.6v1.8M90.3 198.1v10.7M93 195.5h5.9M111.9 195.5h5.9M119.6 195.5h1.8M120.5 182.1v10.7M120.5 194.6v1.8M120.5 198.1v10.7M123.2 195.5h5.9M141.9 195.5h5.9M149.6 195.5h1.8M150.5 182.1v10.7"/>
<path d="M150.5 194.6v1.8M150.5 198.1v10.7M153.2 195.5h5.9M51.7 211.5h5.9M59.4 211.5h1.8M60.3 210.6v1.8M60.3 214.2v10.6M63 211.5h5.9M81.7 211.5h5.9M89.4 211.5h1.8M90.3 210.6v1.8M90.3 214.2v10.6"/>
<path d="M93 211.5h5.9M111.9 211.5h5.9M119.6 211.5h1.8M120.5 210.6v1.8M120.5 214.2v10.6M123.2 211.5h5.9M141.9 211.5h5.9M149.6 211.5h1.8M150.5 210.6v1.8M150.5 214.2v10.6M153.2 211.5h5.9M51.7 227.5h5.9"/>
<path d="M59.4 227.5h1.8M60.3 226.6v1.8M60.3 230.2v10.6M63 227.5h5.9M81.7 227.5h5.9M89.4 227.5h1.8M90.3 226.6v1.8M90.3 230.2v10.6M93 227.5h5.9M111.9 227.5h5.9M119.6 227.5h1.8M120.5 226.6v1.8"/>
<path d="M120.5 230.2v10.6M123.2 227.5h5.9M141.9 227.5h5.9M149.6 227.5h1.8M150.5 226.6v1.8M150.5 230.2v10.6M153.2 227.5h5.9M51.7 243.5h5.9M59.4 243.5h1.8M60.3 242.6v1.8M60.3 246.2v5.9M63 243.5h5.9"/>
<path d="M81.7 243.5h5.9M89.4 243.5h1.8M90.3 242.6v1.8M90.3 246.2v5.9M93 243.5h5.9M111.9 243.5h5.9M119.6 243.5h1.8M120.5 242.6v1.8M120.5 246.2v5.9M123.2 243.5h5.9M141.9 243.5h5.9M149.6 243.5h1.8"/>
<path d="M150.5 242.6v1.8M150.5 246.2v5.9M153.2 243.5h5.9"/>
</g>
<!-- layer: FD_Dimensions -->
<g fill="none" stroke="#000" stroke-width=".3">
<path d="M231.4 28.5v31.5M234.9 30.6h41M244.4 38.4h3.5M251.4 36.4v47.6M251.4 38.4h8M259.4 36.4v47.6M262.9 38.4h3.5M279.4 28.5v31.5M344 32.5v8.4M347.5 34.6h23.7M374.7 32.5v8.4M29.6 52.1h13.7"/>
<path d="M29.6 56.1h13.7M31.7 40v8.6M31.7 52.1v4M31.7 59.6v3.5M38.3 59.6v5M38.4 45.6h3.5M45.4 43.5v10.5M45.4 45.6h3M48.4 43.5v10.5M51.9 45.6h12.4M167.5 52.1h10.5M175.9 55.6v33"/>
<path d="M209.4 45v5M212.9 47.1h15M282.9 47.2h15M301.4 45.1v4.9M362.9 59.5l5.9 .4M379.2 43h3.5M381.3 46.4v47M27.5 68.1h15.8M29.6 71.6v17M38.4 77.9h3.5M45.4 77.9h3M48.4 70.2v9.8"/>
<path d="M51.9 77.9h12.4M223.1 66.6l-10.6 5.7M231.4 62.1l-5.3 2.9M346.8 78.8l2.8 2.1M372.2 60.4l17 3M27.5 92.1h15.8M45.4 94.2v21M62.4 80.1h3.5M81.4 80.1h-12M98.1 80.1h-13.2M113.5 80.1h12.4M129.4 80.1h12"/>
<path d="M144.9 80.1h3.5M165.4 94.2v21M167.5 92.1h10.5M209.4 94.2v21M251.4 88.2v14.6M259.4 88.2v14.6M301.4 88.2v27M350.8 91.6v31.4M352.4 83l14 10.4M361.5 97h21.9M368 91.6v31.4M369.2 95.5l28.1 20.9"/>
<path d="M48.9 113.1h113M212.9 113.1h85M212.9 100.7h35M262.9 100.7h35M354.2 121h10.3M45.4 150v105.4M48.9 152h113M165.4 150v105.4M36.3 179.5h13.3M36.3 165.5h7M38.4 169v7M32.8 181.5h10.5"/>
<path d="M34.9 185v53M164.5 187.5h3M164.5 181.5h3M71.4 238.5l-3.2 1.4M164.5 235.5h3M32.8 241.5h10.5M45.4 259.6v18.3M52.4 247l-21.2 9.5M60.3 254.2v23.7M65 241.4l-9.4 4.2M90.3 254.2v21M120.5 254.2v21"/>
<path d="M150.5 254.2v21M165.4 259.6v8.9M48.9 275.8h7.9M63.8 273.1h23M93.8 271.1h23.2M124 273.1h23M154 266.4h7.9"/>
</g>
<g fill="#000" stroke="#000" stroke-width=".3">
<path d="M231.4 30.6l3.5-.6v1.2zM247.9 37.9l3.5 .5-3.5 .6zM259.4 38.4l3.5-.5v1.1zM275.9 30l3.5 .6-3.5 .6zM344 34.6l3.5-.6v1.1zM371.2 34l3.5 .6-3.5 .5zM31.7 56.1l.6 3.5h-1.1zM31.2 48.6h1.1l-.6 3.5zM38.3 56.1l.6 3.5h-1.2zM41.9 45l3.5 .6-3.5 .6zM48.4 45.6l3.5-.6v1.2zM175.9 52.1l.6 3.5h-1.2z"/>
<path d="M209.4 47.1l3.5-.6v1.2zM227.9 46.5l3.5 .6-3.5 .6zM279.4 47.2l3.5-.6v1.2zM297.9 46.6l3.5 .6-3.5 .6zM368.8 59.4l3.4 1-3.5 .1zM381.3 43l.6 3.4h-1.1zM29.6 68.1l.5 3.5h-1.1zM37.7 64.6h1.2l-.6 3.5zM41.9 77.3l3.5 .6-3.5 .6zM48.4 77.9l3.5-.6v1.2zM65.9 79.6l3.5 .5-3.5 .6zM81.4 80.1l3.5-.6v1.2z"/>
<path d="M125.9 79.5l3.5 .6-3.5 .6zM141.4 80.1l3.5-.5v1.1zM222.8 66.1l3.3-1.1-2.8 2.2zM359.4 59.4l3.5-.5v1.2zM29 88.6h1.1l-.5 3.5zM175.3 88.6h1.2l-.6 3.5zM349.9 80.4l2.5 2.6-3.2-1.6zM366.4 93.4l3.1 1.6-.6 1zM380.8 93.4h1.1l-.6 3.6zM45.4 113.1l3.5-.5v1.1zM161.9 112.6l3.5 .5-3.5 .6zM209.4 113.1l3.5-.5v1.1z"/>
<path d="M209.4 100.7l3.5-.6v1.1zM247.9 100.1l3.5 .6-3.5 .5zM259.4 100.7l3.5-.6v1.2zM297.9 112.6l3.5 .5-3.5 .6zM297.9 100.1l3.5 .6-3.5 .6zM350.8 121l3.4-.6v1.1zM364.5 120.4l3.5 .6-3.5 .5zM45.4 152l3.5-.5v1.1zM161.9 151.5l3.5 .5-3.5 .6zM37.8 176h1.2l-.6 3.5zM38.4 165.5l.6 3.5h-1.2zM164.8 178h1.2l-.6 3.5z"/>
<path d="M165.4 165.5l.6 3.5h-1.2zM34.9 181.5l.6 3.5h-1.2zM165.4 187.5l.6 3.5h-1.2zM34.3 238h1.2l-.6 3.5zM65 241.4l2.9-2 .5 1.1zM164.8 232h1.2l-.6 3.5zM52.2 246.5l3.4-.9-2.9 1.9zM45.4 275.8l3.5-.5v1.1zM56.8 275.3l3.5 .5-3.5 .6zM60.3 273.1l3.5-.6v1.2zM86.8 272.5l3.5 .6-3.5 .6zM90.3 271.1l3.5-.6v1.2z"/>
<path d="M117 270.5l3.5 .6-3.5 .6zM120.5 273.1l3.5-.6v1.2zM147 272.5l3.5 .6-3.5 .6zM150.5 266.4l3.5-.6v1.2zM161.9 265.8l3.5 .6-3.5 .6z"/>
</g>
<!-- layer: Detail Boundary -->
<g fill="none" stroke="#000" stroke-width=".3">
<path d="M134.6 63.7l2.4 .4"/>
<circle cx="120.5" cy="60.9" r="14.3"/>
</g>
<!-- layer: Leaders -->
<path d="M162.4 63l-.4 3.6-1.1-.3z" fill="#000" stroke="#000" stroke-width=".3"/>
<path d="M161.5 66.4l-20.5 73.9h-103.3" fill="none" stroke="#000" stroke-width=".3"/>
<text font-size="11.2" x="35.7" y="27.1">Heating aluminum block</text>
<g font-size="7">
<text x="349.1" y="23.2">A (6:1)</text>
<text x="139.5" y="67.5">A</text>
<text x="289" y="270.6">Termociclatore V2</text>
</g>
<g font-size="5.6">
<text x="335.5" y="155.5">Material: Allumnum 6061</text>
<text x="335.5" y="168.8">Expected mass: 136.5g</text>
</g>
<g font-size="4.9">
<text x="252.7" y="29.2">24</text>
<text x="354.7" y="33.1">5.12</text>
<text x="254.1" y="37">4</text>
<text x="30.3" y="43.9" transform="rotate(-90 30.3 43.9)">2</text>
<text x="56.3" y="44.2">1.5</text>
<text x="217.9" y="45.7">11</text>
<text x="287.9" y="45.8">11</text>
<text x="377.1" y="59.7" transform="rotate(10 377.1 59.7)">8.21°</text>
<text x="36.9" y="63.5" transform="rotate(-90 36.9 63.5)">6</text>
<text x="212.7" y="70.6" transform="rotate(-28 212.7 70.6)">R3</text>
<text x="379.9" y="71.3" transform="rotate(-90 379.9 71.3)">9</text>
<text x="56.3" y="76.4">1.5</text>
<text x="174.4" y="74.8" transform="rotate(-90 174.4 74.8)">20</text>
<text x="28.2" y="81.3" transform="rotate(-90 28.2 81.3)">12</text>
<text x="90.4" y="78.6">Ø6</text>
<text x="114.7" y="78.6">Ø6</text>
<text x="228" y="99.3">21</text>
<text x="278.1" y="99.3">21</text>
<text x="387.1" y="106.9" transform="rotate(37 387.1 106.9)">Ø2.91</text>
<text x="102.7" y="111.7">60</text>
<text x="252.8" y="111.7">46</text>
<text x="354.7" y="119.5">2.88</text>
<text x="46.4" y="127.6">Holes for screws to hold the block in place</text>
<text x="37.6" y="133.4">the screws don't touch directly the block, there</text>
<text x="48.2" y="139.3">is a layer of thermal insulation in between</text>
<text x="102.7" y="150.6">60</text>
<text x="37" y="173.8" transform="rotate(-90 37 173.8)">7</text>
<text x="163.9" y="174.8" transform="rotate(-90 163.9 174.8)">8</text>
<text x="33.4" y="214.2" transform="rotate(-90 33.4 214.2)">30</text>
<text x="164" y="214.2" transform="rotate(-90 164 214.2)">24</text>
<text x="289" y="248.5">Alessandro Giustina 21/04/2025</text>
<text x="31.7" y="254.6" transform="rotate(-24 31.7 254.6)">Ø5.12</text>
<text x="102.5" y="269.6">15</text>
<text x="154.5" y="265">7.5</text>
<text x="49.4" y="274.4">7.5</text>
<text x="72.4" y="271.6">15</text>
<text x="132.6" y="271.6">15</text>
<text x="399.1" y="285.7">4/9</text>
</g>
<g font-size="3.5">
<text x="39" y="8.8">1</text>
<text x="89" y="8.8">2</text>
<text x="139" y="8.8">3</text>
<text x="189" y="8.8">4</text>
<text x="239" y="8.8">5</text>
<text x="289" y="8.8">6</text>
<text x="339" y="8.8">7</text>
<text x="389" y="8.8">8</text>
<text x="16.3" y="30.2">A</text>
<text x="411.3" y="30.2">A</text>
<text x="16.3" y="78">B</text>
<text x="411.3" y="78">B</text>
<text x="16.2" y="125.9">C</text>
<text x="411.2" y="125.9">C</text>
<text x="16.2" y="173.7">D</text>
<text x="411.2" y="173.7">D</text>
<text x="16.3" y="221.6">E</text>
<text x="411.3" y="221.6">E</text>
<text x="16.4" y="269.4">F</text>
<text x="411.4" y="269.4">F</text>
<text x="39" y="290.8">1</text>
<text x="89" y="290.8">2</text>
<text x="139" y="290.8">3</text>
<text x="189" y="290.8">4</text>
<text x="239" y="290.8">5</text>
<text x="289" y="290.8">6</text>
<text x="339" y="290.8">7</text>
<text x="389" y="290.8">8</text>
</g>
<g font-size="2.5">
<text x="231" y="242.9">Dept.</text>
<text x="255" y="242.9">Technical reference</text>
<text x="289" y="242.9">Created by</text>
<text x="350" y="242.9">Approved by</text>
<text x="289" y="252.8">Document type</text>
<text x="350" y="252.8">Document status</text>
<text x="289" y="262.9">Title</text>
<text x="350" y="262.9">DWG No.</text>
<text x="350" y="279.9">Rev.</text>
<text x="360" y="279.9">Date of issue</text>
<text x="396" y="279.9">Sheet</text>
</g>
</svg>
